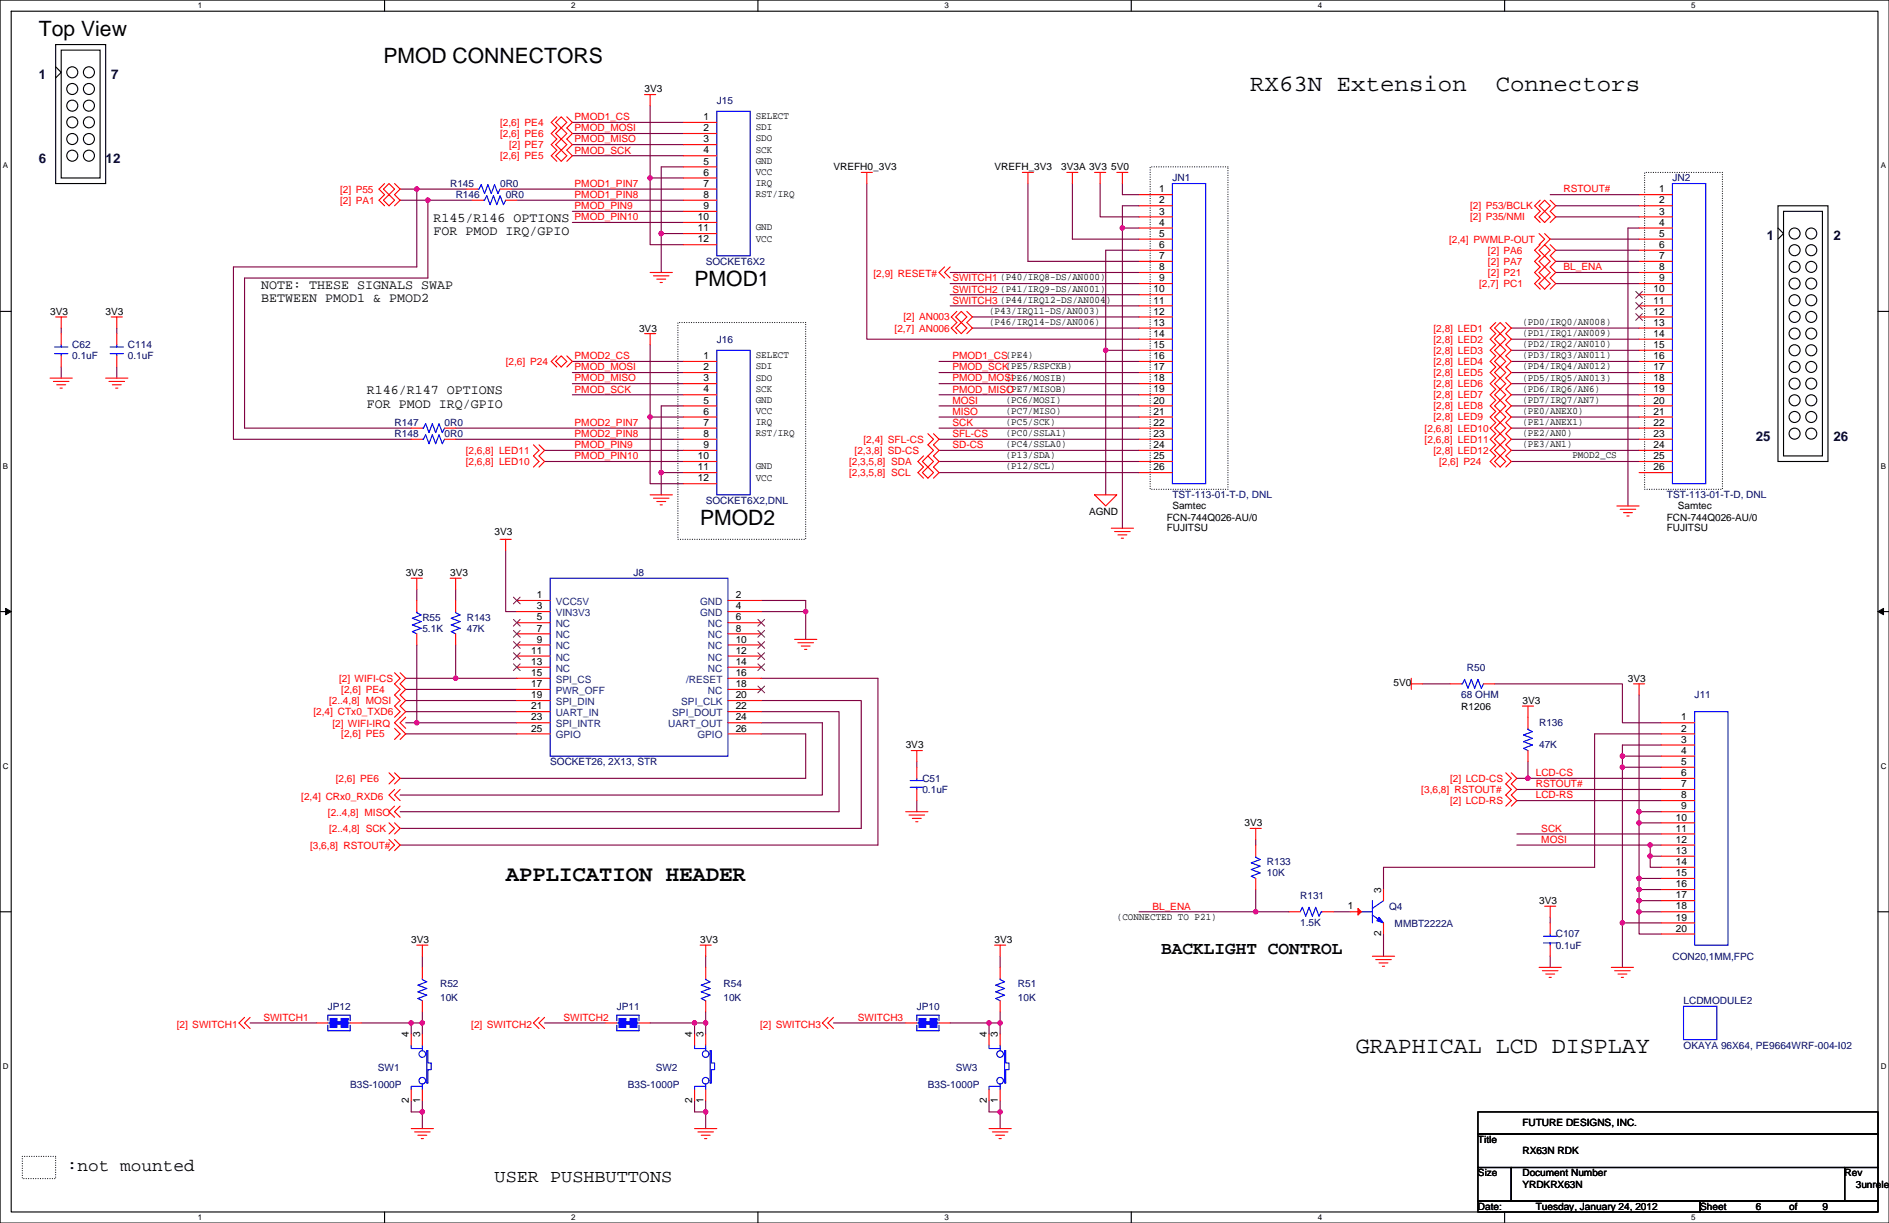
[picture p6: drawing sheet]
<svg xmlns="http://www.w3.org/2000/svg" width="432mm" height="279mm" viewBox="0 0 432 279" stroke-linecap="round" stroke-linejoin="round" font-family="sans-serif">
<path d="M0 0h431.8v279.4h-431.8zM2.6 2.6h426.7v274.3h-426.7z" fill="none" stroke="#000" stroke-width=".25"/>
<g fill="#fff">
<path d="M45.2 .3h1v2h-1z"/>
<path d="M45.2 277.1h1v2.1h-1z"/>
</g>
<path d="M87.9 0v2.6M87.9 276.9v2.5" fill="none" stroke="#000" stroke-width=".25"/>
<g fill="#fff">
<path d="M130.6 .3h1v2h-1z"/>
<path d="M130.6 277.1h1v2.1h-1z"/>
</g>
<path d="M173.2 0v2.6M173.2 276.9v2.5" fill="none" stroke="#000" stroke-width=".25"/>
<g fill="#fff">
<path d="M215.9 .3h1v2h-1z"/>
<path d="M215.9 277.1h1v2.1h-1z"/>
</g>
<path d="M258.6 0v2.6M258.6 276.9v2.5" fill="none" stroke="#000" stroke-width=".25"/>
<g fill="#fff">
<path d="M301.3 .3h1v2h-1z"/>
<path d="M301.3 277.1h1v2.1h-1z"/>
</g>
<path d="M343.9 0v2.6M343.9 276.9v2.5" fill="none" stroke="#000" stroke-width=".25"/>
<g fill="#fff">
<path d="M386.6 .3h1v2h-1z"/>
<path d="M386.6 277.1h1v2.1h-1z"/>
<path d="M.7 36.9h1.2v2h-1.2z"/>
<path d="M429.9 36.9h1.2v2h-1.2z"/>
<path d="M.7 105.4h1.2v2.1h-1.2z"/>
<path d="M429.9 105.4h1.2v2.1h-1.2z"/>
</g>
<path d="M0 71.1h2.6M429.3 71.1h2.5" fill="none" stroke="#000" stroke-width=".25"/>
<g fill="#fff">
<path d="M.7 174h1.2v2h-1.2z"/>
<path d="M429.9 174h1.3v2h-1.3z"/>
</g>
<path d="M0 139.7h2.6M429.3 139.7h2.5" fill="none" stroke="#000" stroke-width=".25"/>
<path d="M1.3 139l1.3 .7-1.3 .7zM429.3 139.7l1.3-.7v1.4z" fill="#000" stroke="#000" stroke-width=".23"/>
<g fill="#fff">
<path d="M.7 242.6h1.2v2h-1.2z"/>
<path d="M429.9 242.6h1.3v2h-1.3z"/>
</g>
<g fill="none" stroke="#000" stroke-width=".25">
<path d="M12.7 10.2h11.5v31.7h-11.5zM12.7 15.3l1.3 1.2-1.3 1.3M14 11.5h8.9v29.2h-8.9zM406.4 47h11.5v58.4h-11.5zM406.4 52.1l1.3 1.3-1.3 1.2M407.7 48.3h8.9v55.9h-8.9zM0 208.3h2.6M429.3 208.3h2.5M337.8 254h91.5v5.1h-91.5zM337.8 259.1h91.5v7.6h-91.5zM337.8 266.7h7.7v7.6h-7.7zM337.8 274.3h50.8v2.6h-50.8z"/>
<path d="M345.5 266.7h76.2v7.6h-76.2zM388.6 274.3h40.7v2.6h-40.7zM421.7 266.7h7.6v7.6h-7.6z"/>
<circle cx="16.5" cy="16.5" r="1.26"/>
<circle cx="20.3" cy="16.5" r="1.26"/>
<circle cx="16.5" cy="20.3" r="1.26"/>
<circle cx="16.5" cy="24.1" r="1.26"/>
<circle cx="16.5" cy="27.9" r="1.26"/>
<circle cx="16.5" cy="35.6" r="1.26"/>
<circle cx="16.5" cy="31.8" r="1.26"/>
<circle cx="20.3" cy="31.8" r="1.26"/>
<circle cx="20.3" cy="35.6" r="1.26"/>
<circle cx="20.3" cy="24.1" r="1.26"/>
<circle cx="20.3" cy="20.3" r="1.26"/>
<circle cx="20.3" cy="27.9" r="1.26"/>
<circle cx="410.2" cy="57.2" r="1.26"/>
<circle cx="410.2" cy="53.3" r="1.26"/>
<circle cx="414" cy="53.3" r="1.26"/>
<circle cx="414" cy="57.2" r="1.26"/>
<circle cx="410.2" cy="64.8" r="1.26"/>
<circle cx="410.2" cy="68.6" r="1.26"/>
<circle cx="410.2" cy="61" r="1.26"/>
<circle cx="410.2" cy="72.4" r="1.26"/>
<circle cx="410.2" cy="76.2" r="1.26"/>
<circle cx="414" cy="76.2" r="1.26"/>
<circle cx="414" cy="68.6" r="1.26"/>
<circle cx="414" cy="61" r="1.26"/>
<circle cx="414" cy="64.8" r="1.26"/>
<circle cx="414" cy="72.4" r="1.26"/>
<circle cx="410.2" cy="87.6" r="1.26"/>
<circle cx="410.2" cy="99.1" r="1.26"/>
<circle cx="410.2" cy="80" r="1.26"/>
<circle cx="410.2" cy="91.4" r="1.26"/>
<circle cx="410.2" cy="95.3" r="1.26"/>
<circle cx="410.2" cy="83.8" r="1.26"/>
<circle cx="414" cy="91.4" r="1.26"/>
<circle cx="414" cy="99.1" r="1.26"/>
<circle cx="414" cy="80" r="1.26"/>
<circle cx="414" cy="87.6" r="1.26"/>
<circle cx="414" cy="83.8" r="1.26"/>
<circle cx="414" cy="95.3" r="1.26"/>
</g>
<path d="M262.9 38.1h17.8v73.7h-17.8zM375.9 39.4h17.8v72.4h-17.8zM155 73.7h29.2v49.5h-29.2zM5.1 264.2h7.6v5.1h-7.6z" fill="none" stroke="#000" stroke-width=".25" stroke-dasharray="0 .5"/>
<g fill="none" stroke="#800040" stroke-width=".25">
<path d="M130.8 28h25.4M130.8 30.5h25.4M130.8 33h25.4M130.8 35.6h25.4M148.6 24.2v16.5h7.6M156.2 38.1h-5v15.3M91.5 43.2h3.8M91.5 45.7h6.3M95.3 43.2h11.4M95.3 43.2v17.8h-41.9v39.4h40.6M97.8 45.7h10.2M97.8 45.7v17.8h-41.9v34.3h38.1"/>
<path d="M116.9 43.2h39.3M118.1 45.7h38.1M130.8 48.3h25.4M130.8 50.8h25.4M148.6 40.7v15.2h7.6M151.2 53.4h5M151.2 53.4v8.9M198.1 41.9v35.6h62.3M235 41.9v17.8h25.4M245.1 41.9v12.7h15.3M251.5 41.9v7.7h8.9M256.6 52.1h3.8"/>
<path d="M256.6 41.9v2.6h3.8M256.6 52.1v68.6M260.4 57.2h-7.6v22.8h7.6M260.4 47h-3.8v5.1M354.4 44.5h20.3M354.4 54.6h20.3M355.6 49.6h19.1M355.6 47h19.1M355.6 57.2h19.1M355.6 59.7h19.1M374.7 52.1h-2.6v63.5M14 75v1.2"/>
<path d="M26.7 75v1.2M148.6 78.8v16.5h7.6M217.2 69.9h43.2M217.2 64.8h43.2M217.2 67.3h43.2M217.2 62.3h43.2M222.3 72.4h38.1M222.3 75h38.1M345.5 75h29.2M345.5 77.5h29.2M355.6 62.3h19.1M355.6 64.8h19.1"/>
<path d="M14 83.8v2.6M26.7 83.8v2.6M104.2 97.8h52M130.8 82.6h25.4M130.8 85.1h25.4M130.8 87.7h25.4M130.8 90.2h25.4M148.6 95.3v15.2h7.6M156.2 92.7h-5v15.3M214.7 82.6h45.7M214.7 85.1h45.7M214.7 87.7h45.7"/>
<path d="M214.7 90.2h45.7M214.7 92.7h45.7M214.7 95.3h45.7M214.7 97.8h45.7M252.8 80v33.1M345.5 80h29.2M345.5 82.6h29.2M345.5 85.1h29.2M345.5 87.7h29.2M345.5 90.2h29.2M345.5 92.7h29.2M345.5 95.3h29.2"/>
<path d="M345.5 97.8h29.2M104.2 100.4h52M124.5 105.4h31.7M124.5 102.9h31.7M151.2 108h5M151.2 108v5.1M214.7 105.4h45.7M214.7 108h45.7M214.7 100.4h45.7M214.7 102.9h45.7M345.5 105.4h29.2M345.5 100.4h29.2"/>
<path d="M345.5 102.9h29.2M95.3 134.6v2.6M104.2 134.6v2.6M115.6 125.8v13.9h2.5M174 139.7h10.2M174 137.2h10.2v2.5M184.2 139.7v6.4M92.7 155h11.5M92.7 157.5h25.4M95.3 147.3v17.8M104.2 147.3v7.7M104.2 155h13.9"/>
<path d="M174 155h26.7v38.1h-109.2M325.1 156.2h6.4M341.7 156.2h29.2v8.9h8.9M374.7 158.8v26.6h5.1M92.7 165.1h2.6M92.7 160h25.4M92.7 162.6h25.4M92.7 167.7h25.4M95.3 165.1h22.8M174 160h22.9v29.3h-105.4M174 167.7h10.2v10.1h-92.7M174 162.6h17.8v22.8h-100.3"/>
<path d="M174 165.1h14v16.5h-96.5M209.6 174v1.3M346.7 177.8h2.6M349.3 174v3.8M349.3 177.8h30.5M370.9 175.3v35.5h8.9M370.9 175.3h8.9M370.9 172.7h8.9M370.9 172.7v2.6M379.8 170.2h-8.9v2.5M379.8 167.7h-15.3v30.4h-48.2v5.1M209.6 182.9v2.5"/>
<path d="M287 191.8v1.3M346.7 180.4h33.1M346.7 182.9h33.1M346.7 190.5h33.1M346.7 193.1h30.5v2.5M374.7 185.4v2.6h5.1M374.7 188v12.7h5.1M377.2 193.1h2.6M377.2 195.6h2.6M377.2 195.6v2.5h2.6M96.5 218.5v2.5M161.3 218.5v2.5"/>
<path d="M228.6 218.5v2.5M260.4 208.3h26.6M287 208.3h7.7M287 203.2v5.1M304.8 208.3h3.8M316.3 213.4v5.1M354.4 209.6v1.2M354.4 218.5v2.5M370.9 210.8v10.2M374.7 208.3v5.1h5.1M374.7 200.7v2.5h5.1M374.7 203.2v2.6h5.1"/>
<path d="M374.7 205.8v2.5h5.1M57.2 233.7h15.2M82.6 233.7h11.4M94 233.7v2.5M94 233.7h2.5M96.5 233.7v2.5M96.5 231.2v2.5M124.5 233.7h14M148.6 233.7h10.2M158.8 233.7v2.5M158.8 233.7h2.5M161.3 231.2v2.5"/>
<path d="M161.3 233.7v2.5M190.5 233.7h16.5M217.2 233.7h8.9M226.1 233.7v2.5M226.1 233.7h2.5M228.6 233.7v2.5M228.6 231.2v2.5M94 251.5v2.5h2.5v3.8M96.5 251.5v2.5M158.8 251.5v2.5h2.5v3.8M161.3 251.5v2.5M226.1 251.5v2.5h2.5v3.8"/>
<path d="M228.6 251.5v2.5"/>
</g>
<g fill="#f0f" stroke="#f0f" stroke-width=".25">
<circle cx="252.7" cy="80" r=".5"/>
<circle cx="256.5" cy="52.1" r=".5"/>
<circle cx="161.3" cy="254" r=".5"/>
<circle cx="161.3" cy="233.7" r=".5"/>
<circle cx="158.8" cy="233.7" r=".5"/>
<circle cx="228.6" cy="233.7" r=".5"/>
<circle cx="226.1" cy="233.7" r=".5"/>
<circle cx="228.6" cy="254" r=".5"/>
<circle cx="96.5" cy="233.7" r=".5"/>
<circle cx="94" cy="233.7" r=".5"/>
<circle cx="96.5" cy="254" r=".5"/>
<circle cx="370.8" cy="210.8" r=".5"/>
<circle cx="370.8" cy="175.3" r=".5"/>
<circle cx="374.7" cy="208.3" r=".5"/>
<circle cx="377.2" cy="193" r=".5"/>
<circle cx="377.2" cy="195.6" r=".5"/>
<circle cx="370.8" cy="172.7" r=".5"/>
<circle cx="374.7" cy="185.4" r=".5"/>
<circle cx="374.7" cy="188" r=".5"/>
<circle cx="374.7" cy="200.7" r=".5"/>
<circle cx="374.7" cy="203.2" r=".5"/>
<circle cx="374.7" cy="205.7" r=".5"/>
<circle cx="287" cy="208.3" r=".5"/>
<circle cx="349.3" cy="177.8" r=".5"/>
<circle cx="151.1" cy="53.3" r=".5"/>
<circle cx="151.1" cy="108" r=".5"/>
<circle cx="148.6" cy="95.3" r=".5"/>
<circle cx="148.6" cy="40.6" r=".5"/>
<circle cx="95.3" cy="43.2" r=".5"/>
<circle cx="97.8" cy="45.7" r=".5"/>
<circle cx="104.1" cy="154.9" r=".5"/>
<circle cx="95.3" cy="165.1" r=".5"/>
<circle cx="184.2" cy="139.7" r=".5"/>
</g>
<g fill="none" stroke="#f00" stroke-width=".25">
<path d="M127 28l1.3-1.3 1.3 1.3-1.3 1.2zM127 35.6l1.3-1.3 1.3 1.3-1.3 1.3zM127 30.5l1.3-1.3 1.3 1.3-1.3 1.3zM127 33l1.3-1.2 1.3 1.2-1.3 1.3zM127.3 26.7l-1.3 1.3 1.3 1.2-1.3 1.3 1.3 1.3-1.3 1.2 1.3 1.3-1.3 1.3 1.3 1.3M129.6 26.7l1.2 1.3-1.2 1.2 1.2 1.3-1.2 1.3 1.2 1.2-1.2 1.3 1.2 1.3-1.2 1.3M147.3 21.6h2.6M148.6 21.6v2.6M156.2 28h7.7M156.2 30.5h7.7M156.2 33h7.7M156.2 35.6h7.7"/>
<path d="M156.2 38.1h7.7M196.9 39.4h2.5M198.1 39.4v2.5M233.7 39.4h2.5M235 39.4v2.5M243.9 39.4h2.5M245.1 39.4v2.5M250.2 39.4h2.6M251.5 39.4v2.5M255.3 39.4h2.5M256.6 39.4v2.5M87.9 41.9l-1.3 1.3 1.3 1.3-1.3 1.2 1.3 1.3"/>
<path d="M88.9 41.9l1.3 1.3-1.3 1.3-1.2-1.3zM88.9 44.5l1.3 1.2-1.3 1.3-1.2-1.3zM90.2 41.9l1.3 1.3-1.3 1.3 1.3 1.2-1.3 1.3M106.7 43.2h2.5M108 45.7h2.5M114.3 43.2h2.6M115.6 45.7h2.5M156.2 40.7h7.7M156.2 43.2h7.7M156.2 45.7h7.7M156.2 48.3h7.7M156.2 50.8h7.7"/>
<path d="M156.2 53.4h7.7M156.2 55.9h7.7M260.4 44.5h7.6M260.4 47h7.6M260.4 49.6h7.6M260.4 52.1h7.6M260.4 54.6h7.6M260.4 57.2h7.6M260.4 59.7h7.6M351.8 53.4l1.3 1.2-1.3 1.3M352.1 45.7l-1.3 1.3 1.3 1.3-1.3 1.3 1.3 1.2M352.1 55.9l-1.3 1.3 1.3 1.2-1.3 1.3 1.3 1.3-1.3 1.3 1.3 1.2-1.3 1.3 1.3 1.3"/>
<path d="M353.1 48.3l1.3 1.3-1.3 1.2-1.3-1.2zM353.1 45.7l1.3 1.3-1.3 1.3-1.3-1.3zM353.1 53.4l1.3 1.2-1.3 1.3M353.1 58.4l1.3 1.3-1.3 1.3-1.3-1.3zM353.1 55.9l1.3 1.3-1.3 1.2-1.3-1.2zM354.4 45.7l1.2 1.3-1.2 1.3 1.2 1.3-1.2 1.2M354.4 55.9l1.2 1.3-1.2 1.2 1.2 1.3-1.2 1.3 1.2 1.3-1.2 1.2 1.2 1.3-1.2 1.3M374.7 44.5h7.6M374.7 47h7.6M374.7 49.6h7.6M374.7 52.1h7.6M374.7 54.6h7.6"/>
<path d="M374.7 57.2h7.6M374.7 59.7h7.6M12.7 72.4h2.6M14 72.4v2.6M14 76.2v2.6M25.4 72.4h2.6M26.7 72.4v2.6M26.7 76.2v2.6M147.3 76.2h2.6M148.6 62.3h5.1M148.6 76.2v2.6M149.4 63h3.5"/>
<path d="M150.1 63.8h2.1M150.9 64.5h.5M215.9 61l-1.2 1.3 1.2 1.2M217.2 61l-1.3 1.3 1.3 1.2M218.7 71.1l-1.3 1.3 1.3 1.3-1.3 1.3 1.3 1.2M219.7 71.1l1.3 1.3-1.3 1.3-1.2-1.3zM219.7 73.7l1.3 1.3-1.3 1.2-1.2-1.2zM221 71.1l1.3 1.3-1.3 1.3 1.3 1.3-1.3 1.2M260.4 62.3h7.6M260.4 64.8h7.6M260.4 67.3h7.6M260.4 69.9h7.6"/>
<path d="M260.4 72.4h7.6M260.4 75h7.6M260.4 77.5h7.6M341.9 73.7l-1.3 1.3 1.3 1.2-1.3 1.3 1.3 1.3-1.3 1.2 1.3 1.3-1.3 1.3 1.3 1.2-1.3 1.3 1.3 1.3-1.3 1.3 1.3 1.2-1.3 1.3 1.3 1.3-1.3 1.2 1.3 1.3-1.3 1.3 1.3 1.2-1.3 1.3 1.3 1.3-1.3 1.3 1.3 1.2-1.3 1.3 1.3 1.3-1.3 1.2 1.3 1.3M342.9 73.7l1.3 1.3-1.3 1.2-1.2-1.2zM342.9 76.2l1.3 1.3-1.3 1.3-1.2-1.3zM342.9 78.8l1.3 1.2-1.3 1.3-1.2-1.3zM344.2 73.7l1.3 1.3-1.3 1.2 1.3 1.3-1.3 1.3 1.3 1.2-1.3 1.3 1.3 1.3-1.3 1.2 1.3 1.3-1.3 1.3 1.3 1.3-1.3 1.2 1.3 1.3-1.3 1.3 1.3 1.2-1.3 1.3 1.3 1.3-1.3 1.2 1.3 1.3-1.3 1.3 1.3 1.3-1.3 1.2 1.3 1.3-1.3 1.3 1.3 1.2-1.3 1.3M353.1 61l1.3 1.3-1.3 1.2-1.3-1.2zM353.1 63.5l1.3 1.3-1.3 1.3-1.3-1.3zM374.7 62.3h7.6M374.7 64.8h7.6"/>
<path d="M374.7 67.3h7.6M374.7 69.9h7.6M374.7 72.4h7.6M374.7 75h7.6M374.7 77.5h7.6M11.5 86.4h5M12.2 87.1h3.6M13 87.9h2M13.7 88.7h.5M14 81.3v2.5M24.2 86.4h5M24.9 87.1h3.6"/>
<path d="M25.7 87.9h2M26.4 88.7h.5M26.7 81.3v2.5M94 97.8h2.5M101.6 97.8h2.6M127 82.6l1.3-1.3 1.3 1.3-1.3 1.2zM127.3 81.3l-1.3 1.3 1.3 1.2M129.6 81.3l1.2 1.3-1.2 1.2M156.2 82.6h7.7M156.2 85.1h7.7M156.2 87.7h7.7M156.2 90.2h7.7"/>
<path d="M156.2 92.7h7.7M156.2 95.3h7.7M156.2 97.8h7.7M212.1 99.1l1.3 1.3-1.3 1.2 1.3 1.3-1.3 1.3M213.4 99.1l1.3 1.3-1.3 1.2 1.3 1.3-1.3 1.3 1.3 1.2-1.3 1.3 1.3 1.3-1.3 1.2M260.4 80h7.6M260.4 82.6h7.6M260.4 85.1h7.6M260.4 87.7h7.6M260.4 90.2h7.6M260.4 92.7h7.6M260.4 95.3h7.6"/>
<path d="M260.4 97.8h7.6M342.9 81.3l1.3 1.3-1.3 1.2-1.2-1.2zM342.9 83.8l1.3 1.3-1.3 1.3-1.2-1.3zM342.9 86.4l1.3 1.3-1.3 1.2-1.2-1.2zM342.9 88.9l1.3 1.3-1.3 1.3-1.2-1.3zM342.9 91.5l1.3 1.2-1.3 1.3-1.2-1.3zM342.9 94l1.3 1.3-1.3 1.2-1.2-1.2zM342.9 96.5l1.3 1.3-1.3 1.3-1.2-1.3zM342.9 99.1l1.3 1.3-1.3 1.2-1.2-1.2zM374.7 80h7.6M374.7 82.6h7.6M374.7 85.1h7.6"/>
<path d="M374.7 87.7h7.6M374.7 90.2h7.6M374.7 92.7h7.6M374.7 95.3h7.6M374.7 97.8h7.6M94 100.4h2.5M101.6 100.4h2.6M121.9 101.6l1.3 1.3-1.3 1.3 1.3 1.2-1.3 1.3M123.2 101.6l1.3 1.3-1.3 1.3 1.3 1.2-1.3 1.3M148.6 113.1h5.1M149.4 113.8h3.5M150.1 114.6h2.1"/>
<path d="M150.9 115.3h.5M156.2 100.4h7.7M156.2 102.9h7.7M156.2 105.4h7.7M156.2 108h7.7M156.2 110.5h7.7M211.1 104.2l-1.3 1.2 1.3 1.3-1.3 1.3 1.3 1.2M212.1 104.2l1.3 1.2-1.3 1.3-1.3-1.3zM212.1 106.7l1.3 1.3-1.3 1.2-1.3-1.2zM250.2 113.1h5.1l-2.5 2.5zM260.4 100.4h7.6M260.4 102.9h7.6"/>
<path d="M260.4 105.4h7.6M260.4 108h7.6M342.9 101.6l1.3 1.3-1.3 1.3-1.2-1.3zM342.9 104.2l1.3 1.2-1.3 1.3-1.2-1.3zM369.6 115.6h5.1M370.4 116.4h3.5M371.1 117.1h2M371.9 117.9h.5M374.7 100.4h7.6M374.7 102.9h7.6M374.7 105.4h7.6M374.7 108h7.6"/>
<path d="M94 132.1h2.5M95.3 132.1v2.5M95.3 137.2v2.5M102.9 132.1h2.5M104.2 132.1v2.5M104.2 137.2v2.5M114.3 123.2h2.6M115.6 123.2v2.6M118.1 137.2h7.7M118.1 139.7h7.7M166.4 137.2h7.6M166.4 139.7h7.6"/>
<path d="M254 120.7h5.1M254.8 121.4h3.5M255.5 122.2h2.1M256.3 123h.5M90.2 153.7l1.3 1.3-1.3 1.2 1.3 1.3-1.3 1.3 1.3 1.2-1.3 1.3 1.3 1.3-1.3 1.3M91.5 153.7l1.2 1.3-1.2 1.2 1.2 1.3-1.2 1.3 1.2 1.2-1.2 1.3 1.2 1.3-2.5 2.5 2.5 2.6-1.2 1.2M95.3 144.8v2.5M104.2 144.8v2.5M118.1 142.3h7.7M118.1 144.8h7.7M118.1 147.3h7.7M118.1 149.9h7.7"/>
<path d="M118.1 152.4h7.7M118.1 155h7.7M118.1 157.5h7.7M166.4 142.3h7.6M166.4 144.8h7.6M166.4 147.3h7.6M166.4 149.9h7.6M166.4 152.4h7.6M166.4 155h7.6M166.4 157.5h7.6M181.6 146.1h5.1M182.4 146.8h3.5"/>
<path d="M183.2 147.6h2M183.9 148.4h.5M322.6 156.2h2.5M322.6 155v2.5M331.5 156.2h2.5M339.1 156.2h2.6M373.4 156.2h2.5M374.7 156.2v2.6M88.9 176.6l1.3 1.2-1.3 1.3M90.2 166.4l1.3 1.3-1.3 1.2M90.2 176.6l1.3 1.2-1.3 1.3M92.7 163.9l-1.2 1.2 1.2 1.3"/>
<path d="M118.1 160h7.7M118.1 162.6h7.7M118.1 165.1h7.7M118.1 167.7h7.7M166.4 160h7.6M166.4 162.6h7.6M166.4 165.1h7.6M166.4 167.7h7.6M208.3 171.5h2.5M209.6 171.5v2.5M209.6 175.3v2.5M344.2 176.6l1.3 1.2-1.3 1.3 1.3 1.3-1.3 1.2 1.3 1.3-1.3 1.3"/>
<path d="M345.5 176.6l1.2 1.2-1.2 1.3 1.2 1.3-1.2 1.2 1.2 1.3-1.2 1.3M348 161.3h2.5M349.3 161.3v5.1M349.3 171.5v2.5M379.8 165.1h7.6M379.8 167.7h7.6M379.8 170.2h7.6M379.8 172.7h7.6M379.8 175.3h7.6M379.8 177.8h7.6M88.9 188l1.3 1.3-1.3 1.2M88.9 191.8l1.3 1.3-1.3 1.2"/>
<path d="M90.2 184.2l-1.3 1.2 1.3 1.3M90.2 180.4l-1.3 1.2 1.3 1.3M90.2 188l1.3 1.3-1.3 1.2M90.2 191.8l1.3 1.3-1.3 1.2M91.5 184.2l-1.3 1.2 1.3 1.3M91.5 180.4l-1.3 1.2 1.3 1.3M207 185.4h5.1M207.8 186.2h3.5M208.6 187h2M209.3 187.7h.5M209.6 180.4v2.5M285.8 189.3h2.5"/>
<path d="M287 193.1v2.5M287 189.3v2.5M379.8 180.4h7.6M379.8 182.9h7.6M379.8 185.4h7.6M379.8 188h7.6M379.8 190.5h7.6M379.8 193.1h7.6M379.8 195.6h7.6M379.8 198.1h7.6M95.3 215.9h2.5M96.5 215.9v2.6"/>
<path d="M160 215.9h2.6M161.3 215.9v2.6M227.4 215.9h2.5M228.6 215.9v2.6M287 200.7v2.5M294.7 208.3h2.5M302.3 208.3h2.5M308.6 208.3h2.6M313.7 218.5h5.1M314.5 219.2h3.5M315.2 220h2.1M316.3 210.8v2.6"/>
<path d="M316.3 203.2v2.6M353.1 207h2.5M354.4 215.9v2.6M354.4 210.8v2.6M354.4 207v2.6M379.8 200.7h7.6M379.8 203.2h7.6M379.8 205.8h7.6M379.8 208.3h7.6M379.8 210.8h7.6M379.8 213.4h7.6M55.9 232.4l-1.3 1.3 1.3 1.3"/>
<path d="M57.2 232.4l-1.3 1.3 1.3 1.3M72.4 233.7h2.6M80 233.7h2.6M94 236.2v2.6M96.5 221v2.5M96.5 228.6v2.6M96.5 236.2v2.6M123.2 232.4l-1.3 1.3 1.3 1.3M124.5 232.4l-1.3 1.3 1.3 1.3M138.5 233.7h2.5M146.1 233.7h2.5M158.8 236.2v2.6"/>
<path d="M161.3 236.2v2.6M161.3 221v2.5M161.3 228.6v2.6M189.3 232.4l-1.3 1.3 1.3 1.3M190.5 232.4l-1.2 1.3 1.2 1.3M207 233.7h2.6M214.7 233.7h2.5M226.1 236.2v2.6M228.6 221v2.5M228.6 228.6v2.6M228.6 236.2v2.6M316 220.7h.5"/>
<path d="M351.8 221h5.1M352.6 221.8h3.5M353.3 222.5h2.1M354.1 223.3h.5M368.3 221h5.1M369.1 221.8h3.5M369.8 222.5h2.1M370.6 223.3h.5M94 257.8h5.1M94 248.9v2.6M94.8 258.6h3.5M95.5 259.4h2.1"/>
<path d="M96.5 248.9v2.6M158.8 257.8h5.1M158.8 248.9v2.6M159.5 258.6h3.6M160.3 259.4h2M161.3 248.9v2.6M226.1 257.8h5.1M226.1 248.9v2.6M226.8 258.6h3.6M227.6 259.4h2M228.6 248.9v2.6M96.3 260.1h.5"/>
<path d="M161.1 260.1h.5M228.4 260.1h.5"/>
</g>
<g fill="none" stroke="#00f" stroke-width=".25">
<path d="M163.9 25.4h7.6v33h-7.6zM110.5 45.7h.3l.5-1 .7 2.1 .8-2.1 .8 2.1 .7-2.1 .8 2.1 .5-1.1M114.3 43.2l-.5 1-.7-2-.8 2-.8-2-.7 2-.8-2-.5 1h-.3M268 41.9h7.6v68.6h-7.6zM382.3 41.9h7.6v68.6h-7.6zM12.5 79.3h3M14 78.8v.5M25.2 79.3h3M26.7 78.8v.5M12.5 80.8h3M14 80.8v.5M25.2 80.8h3"/>
<path d="M26.7 80.8v.5M96.5 97.8h.3l.5-1 .8 2 .7-2 .8 2 .8-2 .7 2 .5-1M163.9 80h7.6v33.1h-7.6zM96.5 100.4h.3l.5-1.1 .8 2.1 .7-2.1 .8 2.1 .8-2.1 .7 2.1 .5-1M95.3 139.7v.3l1 .5-2 .7 2 .8-2 .8 2 .7-2 .8 1 .5M104.2 139.7v.3l1 .5-2.1 .7 2.1 .8-2.1 .8 2.1 .7-2.1 .8 1.1 .5M125.8 132.1h40.6v40.6h-40.6zM334 156.2h.3l.5-1 .8 2 .7-2 .8 2 .7-2 .8 2 .5-1M208 178.3h3.1M208 179.9h3.1M209.6 179.9v.5M209.6 177.8v.5"/>
<path d="M349.3 166.4v.2l1 .6-2 .7 2 .8-2 .7 2 .8-2 .8 1 .5M387.4 162.6h7.6v53.3h-7.6zM287 195.6v.3l1.1 .5-2.1 .7 2.1 .8-2.1 .7 2.1 .8-2.1 .8 1 .5M297.2 208.3l.5-1 .8 2 .7-2 .8 2 .8-2 .7 2 .5-1h.3M311.2 208.3h2.5M313.7 209.1l2.6 1.7M313.7 205.8v5M316.3 205.8l-2.6 1.7M352.8 213.9h3.1M352.8 215.4h3.1M354.4 215.4v.5M354.4 213.4v.5"/>
<path d="M75 233.2v-1.3h5v1.3M75 234.2v1.3h5v-1.3M75 233.7h.5M79.5 233.7h.5M94 238.8v.7h2.5M96.5 223.5v.3l1.1 .5-2.1 .8 2.1 .7-2.1 .8 2.1 .8-2.1 .7 1 .5M96.5 238.8v1.3M141 233.2v-1.3h5.1v1.3M141 234.2v1.3h5.1v-1.3M141 233.7h.5M145.6 233.7h.5M158.8 238.8v.7h2.5"/>
<path d="M161.3 238.8v1.3M161.3 223.5v.3l1 .5-2 .8 2 .7-2 .8 2 .8-2 .7 1 .5M209.6 233.2v-1.3h5.1v1.3M209.6 234.2v1.3h5.1v-1.3M209.6 233.7h.5M214.1 233.7h.6M226.1 238.8v.7h2.5M228.6 223.5v.3l1 .5-2 .8 2 .7-2 .8 2 .8-2 .7 1 .5M228.6 238.8v1.3M384.8 229.9h7.7v7.6h-7.7zM96.5 248.2h-2.5v.7M96.5 247.7v1.2"/>
<path d="M97.6 240.1h.2v2.7h.8v1.6h-.8v3h-.2zM161.3 248.2h-2.5v.7M161.3 247.7v1.2M162.3 240.1h.3v2.7h.7v1.6h-.7v3h-.3zM228.6 248.2h-2.5v.7M228.6 247.7v1.2M229.6 240.1h.3v2.7h.8v1.6h-.8v3h-.3z"/>
<circle cx="96.5" cy="240.8" r=".76"/>
<circle cx="96.5" cy="246.9" r=".76"/>
<circle cx="161.3" cy="246.9" r=".76"/>
<circle cx="161.3" cy="240.8" r=".76"/>
<circle cx="228.6" cy="246.9" r=".76"/>
<circle cx="228.6" cy="240.8" r=".76"/>
</g>
<g fill="#00f" stroke="#00f" stroke-width=".25">
<path d="M315.2 209.6l1.1 1.2-1.6-.5z" fill-rule="evenodd"/>
<path d="M75.5 232.7v2h1.5v-2z" fill-rule="evenodd"/>
<path d="M78 232.7v2h1.5v-2z" fill-rule="evenodd"/>
<path d="M77 233.4v.6h1v-.6z" fill-rule="evenodd"/>
<path d="M141.5 232.7v2h1.5v-2z" fill-rule="evenodd"/>
<path d="M144 232.7v2h1.6v-2z" fill-rule="evenodd"/>
<path d="M143 233.4v.6h1v-.6z" fill-rule="evenodd"/>
<path d="M210.1 232.7v2h1.5v-2z" fill-rule="evenodd"/>
<path d="M212.6 232.7v2h1.5v-2z" fill-rule="evenodd"/>
<path d="M211.6 233.4v.6h1v-.6z" fill-rule="evenodd"/>
</g>
<path d="M310.4 207.5l.8 .8-.8 .8z" fill="#f00" stroke="#f00" stroke-width=".25"/>
<g fill="none" stroke="#804000" stroke-width=".23">
<path d="M373.9 66.6l1.6 1.5M373.9 69.1l1.6 1.6M373.9 71.6l1.6 1.6M375.4 66.6l-1.5 1.5M375.4 69.1l-1.5 1.6M375.4 71.6l-1.5 1.6M117.4 136.4l1.5 1.6M118.9 136.4l-1.6 1.6M117.4 141.5l1.5 1.5M117.4 144l1.5 1.6M117.4 146.6l1.5 1.5M117.4 149.1l1.5 1.6"/>
<path d="M117.4 151.7l1.5 1.5M118.9 141.5l-1.6 1.5M118.9 144l-1.6 1.6M118.9 146.6l-1.6 1.5M118.9 149.1l-1.6 1.6M118.9 151.7l-1.6 1.5M173.2 141.5l1.6 1.5M173.2 144l1.6 1.6M173.2 146.6l1.6 1.5M173.2 149.1l1.6 1.6M173.2 151.7l1.6 1.5M173.2 156.7l1.6 1.6"/>
<path d="M174.8 141.5l-1.6 1.5M174.8 144l-1.6 1.6M174.8 146.6l-1.6 1.5M174.8 149.1l-1.6 1.6M174.8 151.7l-1.6 1.5M174.8 156.7l-1.6 1.6"/>
</g>
<g font-size="5.3">
<text x="285.8" y="20.8">RX63N Extension</text>
<text x="341.9" y="20.8">Connectors</text>
<text x="309.9" y="240.5">GRAPHICAL LCD DISPLAY</text>
</g>
<text font-size="5.1" x="115.6" y="201.2">APPLICATION HEADER</text>
<g font-size="4.8">
<text x="8.9" y="8.1">Top View</text>
<text x="87.7" y="14.5">PMOD CONNECTORS</text>
<text x="158.8" y="65.3">PMOD1</text>
<text x="160" y="119.9">PMOD2</text>
</g>
<g font-size="4.1">
<text x="265.5" y="218.1">BACKLIGHT CONTROL</text>
<text x="15.3" y="267.4">:not mounted</text>
<text x="113.1" y="270">USER PUSHBUTTONS</text>
</g>
<g font-size="3" fill="#000040">
<text x="8.9" y="18.1">1</text>
<text x="25.4" y="18.1">7</text>
<text x="8.9" y="37.1">6</text>
<text x="24.2" y="37.1">12</text>
<text x="403.9" y="54.9">1</text>
<text x="419.1" y="54.9">2</text>
<text x="401.3" y="100.6">25</text>
<text x="419.1" y="100.6">26</text>
</g>
<g font-size="3">
<text x="99.1" y="50.7">R145/R146 OPTIONS</text>
<text x="99.1" y="53.8">FOR PMOD IRQ/GPIO</text>
<text x="59.7" y="66">NOTE: THESE SIGNALS SWAP</text>
<text x="59.7" y="69">BETWEEN PMOD1 &amp; PMOD2</text>
<text x="83.8" y="90.1">R146/R147 OPTIONS</text>
<text x="83.8" y="93.1">FOR PMOD IRQ/GPIO</text>
</g>
<g font-size="2.3">
<text x="147.3" y="21.1">3V3</text>
<text x="160.8" y="27.4">1</text>
<text x="160.8" y="30">2</text>
<text x="172.7" y="27.2">SELECT</text>
<text x="172.7" y="29.8">SDI</text>
<text x="160.8" y="32.5">3</text>
<text x="160.8" y="35.1">4</text>
<text x="172.7" y="32.3">SDO</text>
<text x="172.7" y="34.9">SCK</text>
<text x="160.8" y="37.6">5</text>
<text x="160.8" y="40.1">6</text>
<text x="172.7" y="37.4">GND</text>
<text x="172.7" y="39.9">VCC</text>
<text x="190.5" y="38.9">VREFH0_3V3</text>
<text x="227.4" y="38.9">VREFH_3V3</text>
<text x="242.6" y="38.9">3V3A 3V3</text>
<text x="254" y="38.9">5V0</text>
<text x="160.8" y="42.7">7</text>
<text x="160.8" y="45.2">8</text>
<text x="160.8" y="47.8">9</text>
<text x="172.7" y="42.5">IRQ</text>
<text x="172.7" y="45">RST/IRQ</text>
<text x="264.9" y="43.9">1</text>
<text x="264.9" y="46.5">2</text>
<text x="379.2" y="43.9">1</text>
<text x="379.2" y="46.5">2</text>
<text x="159.5" y="50.3">10</text>
<text x="159.5" y="52.8">11</text>
<text x="172.7" y="52.6">GND</text>
<text x="264.9" y="49">3</text>
<text x="264.9" y="51.6">4</text>
<text x="379.2" y="49">3</text>
<text x="379.2" y="51.6">4</text>
<text x="159.5" y="55.4">12</text>
<text x="172.7" y="55.2">VCC</text>
<text x="264.9" y="54.1">5</text>
<text x="264.9" y="56.6">6</text>
<text x="264.9" y="59.2">7</text>
<text x="379.2" y="54.1">5</text>
<text x="379.2" y="56.6">6</text>
<text x="379.2" y="59.2">7</text>
<text x="264.9" y="61.7">8</text>
<text x="264.9" y="64.3">9</text>
<text x="379.2" y="61.7">8</text>
<text x="379.2" y="64.3">9</text>
<text x="11.5" y="71.9">3V3</text>
<text x="24.2" y="71.9">3V3</text>
<text x="226.1" y="71.7">(P43/IRQ11-DS/AN003)</text>
<text x="263.7" y="66.8">10</text>
<text x="263.7" y="69.3">11</text>
<text x="263.7" y="71.9">12</text>
<text x="378" y="66.8">10</text>
<text x="378" y="69.3">11</text>
<text x="378" y="71.9">12</text>
<text x="146.1" y="75.7">3V3</text>
<text x="226.1" y="74.2">(P46/IRQ14-DS/AN006)</text>
<text x="263.7" y="74.4">13</text>
<text x="263.7" y="77">14</text>
<text x="348" y="74.2">(PD0/IRQ0/AN008)</text>
<text x="348" y="76.8">(PD1/IRQ1/AN009)</text>
<text x="378" y="74.4">13</text>
<text x="378" y="77">14</text>
<text x="160.8" y="82">1</text>
<text x="172.7" y="81.9">SELECT</text>
<text x="263.7" y="79.5">15</text>
<text x="263.7" y="82">16</text>
<text x="348" y="79.3">(PD2/IRQ2/AN010)</text>
<text x="348" y="81.9">(PD3/IRQ3/AN011)</text>
<text x="378" y="79.5">15</text>
<text x="378" y="82">16</text>
<text x="160.8" y="84.6">2</text>
<text x="160.8" y="87.1">3</text>
<text x="160.8" y="89.7">4</text>
<text x="172.7" y="84.4">SDI</text>
<text x="172.7" y="86.9">SDO</text>
<text x="172.7" y="89.5">SCK</text>
<text x="229.9" y="86.9">(PE6/MOSIB)</text>
<text x="229.9" y="89.5">(PE7/MISOB)</text>
<text x="263.7" y="84.6">17</text>
<text x="263.7" y="87.1">18</text>
<text x="263.7" y="89.7">19</text>
<text x="348" y="84.4">(PD4/IRQ4/AN012)</text>
<text x="348" y="86.9">(PD5/IRQ5/AN013)</text>
<text x="348" y="89.5">(PD6/IRQ6/AN6)</text>
<text x="378" y="84.6">17</text>
<text x="378" y="87.1">18</text>
<text x="378" y="89.7">19</text>
<text x="160.8" y="92.2">5</text>
<text x="160.8" y="94.7">6</text>
<text x="172.7" y="92">GND</text>
<text x="172.7" y="94.6">VCC</text>
<text x="229.9" y="92">(PC6/MOSI)</text>
<text x="229.9" y="94.6">(PC7/MISO)</text>
<text x="263.7" y="92.2">20</text>
<text x="263.7" y="94.7">21</text>
<text x="348" y="92">(PD7/IRQ7/AN7)</text>
<text x="348" y="94.6">(PE0/ANEX0)</text>
<text x="378" y="92.2">20</text>
<text x="378" y="94.7">21</text>
<text x="160.8" y="97.3">7</text>
<text x="160.8" y="99.8">8</text>
<text x="172.7" y="97.1">IRQ</text>
<text x="172.7" y="99.6">RST/IRQ</text>
<text x="229.9" y="97.1">(PC5/SCK)</text>
<text x="229.9" y="99.6">(PC0/SSLA1)</text>
<text x="263.7" y="97.3">22</text>
<text x="263.7" y="99.8">23</text>
<text x="348" y="97.1">(PE1/ANEX1)</text>
<text x="348" y="99.6">(PE2/AN0)</text>
<text x="378" y="97.3">22</text>
<text x="378" y="99.8">23</text>
<text x="159.5" y="104.9">10</text>
<text x="159.5" y="107.4">11</text>
<text x="160.8" y="102.4">9</text>
<text x="172.7" y="107.3">GND</text>
<text x="229.9" y="102.2">(PC4/SSLA0)</text>
<text x="229.9" y="104.7">(P13/SDA)</text>
<text x="229.9" y="107.3">(P12/SCL)</text>
<text x="263.7" y="102.4">24</text>
<text x="263.7" y="104.9">25</text>
<text x="263.7" y="107.4">26</text>
<text x="348" y="102.2">(PE3/AN1)</text>
<text x="359.4" y="104.7">PMOD2_CS</text>
<text x="378" y="102.4">24</text>
<text x="378" y="104.9">25</text>
<text x="378" y="107.4">26</text>
<text x="159.5" y="110">12</text>
<text x="172.7" y="109.8">VCC</text>
<text x="248.9" y="117.6">AGND</text>
<text x="266.7" y="118.9">FCN-744Q026-AU/0</text>
<text x="268" y="116.4">Samtec</text>
<text x="381" y="118.9">FCN-744Q026-AU/0</text>
<text x="383.6" y="116.4">Samtec</text>
<text x="113.1" y="122.2">3V3</text>
<text x="266.7" y="121.3">FUJITSU</text>
<text x="381" y="121.3">FUJITSU</text>
<text x="92.7" y="131.6">3V3</text>
<text x="102.9" y="131.6">3V3</text>
<text x="122.7" y="136.7">1</text>
<text x="168.2" y="136.7">2</text>
<text x="122.7" y="139.2">3</text>
<text x="122.7" y="141.7">5</text>
<text x="168.2" y="141.7">6</text>
<text x="168.2" y="139.2">4</text>
<text x="121.4" y="149.4">11</text>
<text x="122.7" y="144.3">7</text>
<text x="122.7" y="146.8">9</text>
<text x="168.2" y="144.3">8</text>
<text x="168.2" y="146.8">10</text>
<text x="168.2" y="149.4">12</text>
<text x="121.4" y="151.9">13</text>
<text x="121.4" y="154.4">15</text>
<text x="168.2" y="151.9">14</text>
<text x="168.2" y="154.4">16</text>
<text x="372.1" y="155.7">3V3</text>
<text x="121.4" y="157">17</text>
<text x="121.4" y="159.5">19</text>
<text x="168.2" y="157">18</text>
<text x="168.2" y="159.5">20</text>
<text x="318.5" y="156.8">5V0</text>
<text x="348" y="160.8">3V3</text>
<text x="121.4" y="162.1">21</text>
<text x="121.4" y="164.6">23</text>
<text x="121.4" y="167.1">25</text>
<text x="168.2" y="162.1">22</text>
<text x="168.2" y="167.1">26</text>
<text x="168.2" y="164.6">24</text>
<text x="334" y="162.1">R1206</text>
<text x="384.3" y="164.6">1</text>
<text x="384.3" y="167.1">2</text>
<text x="207" y="171">3V3</text>
<text x="384.3" y="169.7">3</text>
<text x="384.3" y="172.2">4</text>
<text x="384.3" y="174.8">5</text>
<text x="384.3" y="177.3">6</text>
<text x="384.3" y="179.8">7</text>
<text x="384.3" y="182.4">8</text>
<text x="384.3" y="184.9">9</text>
<text x="284.5" y="188.8">3V3</text>
<text x="383.1" y="187.5">10</text>
<text x="383.1" y="190">11</text>
<text x="383.1" y="192.5">12</text>
<text x="383.1" y="195.1">13</text>
<text x="383.1" y="197.6">14</text>
<text x="315.7" y="204" transform="rotate(-90 315.7 204)">3</text>
<text x="383.1" y="200.2">15</text>
<text x="383.1" y="202.7">16</text>
<text x="308.1" y="207.8">1</text>
<text x="351.8" y="206.5">3V3</text>
<text x="383.1" y="205.2">17</text>
<text x="383.1" y="207.8">18</text>
<text x="94" y="215.4">3V3</text>
<text x="160" y="215.4">3V3</text>
<text x="227.4" y="215.4">3V3</text>
<text x="255.3" y="210.1">(CONNECTED TO P21)</text>
<text x="315.7" y="213.9" transform="rotate(-90 315.7 213.9)">2</text>
<text x="383.1" y="210.3">19</text>
<text x="383.1" y="212.9">20</text>
<text x="93.5" y="237" transform="rotate(-90 93.5 237)">4</text>
<text x="96" y="237" transform="rotate(-90 96 237)">3</text>
<text x="158.2" y="237" transform="rotate(-90 158.2 237)">4</text>
<text x="160.8" y="237" transform="rotate(-90 160.8 237)">3</text>
<text x="225.6" y="237" transform="rotate(-90 225.6 237)">4</text>
<text x="228.1" y="237" transform="rotate(-90 228.1 237)">3</text>
<text x="93.5" y="252" transform="rotate(-90 93.5 252)">2</text>
<text x="96" y="252" transform="rotate(-90 96 252)">1</text>
<text x="158.2" y="252" transform="rotate(-90 158.2 252)">2</text>
<text x="160.8" y="252" transform="rotate(-90 160.8 252)">1</text>
<text x="225.6" y="252" transform="rotate(-90 225.6 252)">2</text>
<text x="228.1" y="252" transform="rotate(-90 228.1 252)">1</text>
<text x="348" y="257.3">FUTURE DESIGNS, INC.</text>
<text x="337.8" y="261.2">Title</text>
<text x="348" y="263.7">RX63N RDK</text>
<text x="337.8" y="268.8">Size</text>
<text x="348" y="268.8">Document Number</text>
<text x="421.7" y="268.8">Rev</text>
<text x="348" y="271.3">YRDKRX63N</text>
<text x="424.2" y="271.3">3unrele</text>
<text x="337.8" y="276.4">Date:</text>
<text x="351" y="276.4">Tuesday, January 24, 2012</text>
<text x="388.6" y="276.4">Sheet</text>
<text x="401.3" y="276.4">6</text>
<text x="409" y="276.4">of</text>
<text x="416.6" y="276.4">9</text>
</g>
<g font-size="2.3" fill="#000080">
<text x="163.9" y="23.7">J15</text>
<text x="268" y="41.4">JN1</text>
<text x="382.3" y="41.4">JN2</text>
<text x="102.9" y="42.7">R145</text>
<text x="104.2" y="45.3">R146</text>
<text x="114.3" y="42.7">0R0</text>
<text x="115.6" y="45.3">0R0</text>
<text x="161.3" y="60.5">SOCKET6X2</text>
<text x="16.5" y="79.5">C62</text>
<text x="16.5" y="82.1">0.1uF</text>
<text x="29.2" y="79.5">C114</text>
<text x="29.2" y="82.1">0.1uF</text>
<text x="163.9" y="78.3">J16</text>
<text x="90.2" y="97.3">R147</text>
<text x="90.2" y="99.9">R148</text>
<text x="101.6" y="97.3">0R0</text>
<text x="101.6" y="99.9">0R0</text>
<text x="268" y="113.8">TST-113-01-T-D, DNL</text>
<text x="381" y="113.8">TST-113-01-T-D, DNL</text>
<text x="161.3" y="115.1">SOCKET6X2,DNL</text>
<text x="144.8" y="131.6">J8</text>
<text x="96.5" y="141.8">R55</text>
<text x="106.7" y="141.8">R143</text>
<text x="96.5" y="144.3">5.1K</text>
<text x="106.7" y="144.3">47K</text>
<text x="335.3" y="153.2">R50</text>
<text x="334" y="159.6">68 OHM</text>
<text x="387.4" y="159.6">J11</text>
<text x="351.8" y="165.9">R136</text>
<text x="351.8" y="171">47K</text>
<text x="125.8" y="174.8">SOCKET26, 2X13, STR</text>
<text x="210.8" y="178.6">C51</text>
<text x="210.8" y="181.1">0.1uF</text>
<text x="289.6" y="197.7">R133</text>
<text x="289.6" y="200.2">10K</text>
<text x="297.2" y="205.3">R131</text>
<text x="317.5" y="207.8">Q4</text>
<text x="297.2" y="211.6">1.5K</text>
<text x="318.8" y="211.9">MMBT2222A</text>
<text x="355.6" y="214.2">C107</text>
<text x="355.6" y="216.7">0.1uF</text>
<text x="382.3" y="219.2">CON20,1MM,FPC</text>
<text x="100.6" y="225.6">R52</text>
<text x="165.4" y="225.6">R54</text>
<text x="232.7" y="225.6">R51</text>
<text x="75" y="230.7">JP12</text>
<text x="100.6" y="228.6">10K</text>
<text x="141" y="230.7">JP11</text>
<text x="165.4" y="228.6">10K</text>
<text x="209.6" y="230.7">JP10</text>
<text x="232.7" y="228.6">10K</text>
<text x="384.8" y="229.4">LCDMODULE2</text>
<text x="384.8" y="239.6">OKAYA 96X64, PE9664WRF-004-I02</text>
<text x="86.4" y="244.6">SW1</text>
<text x="149.9" y="244.6">SW2</text>
<text x="218.5" y="244.6">SW3</text>
<text x="80" y="248.5">B3S-1000P</text>
<text x="143.5" y="248.5">B3S-1000P</text>
<text x="212.1" y="248.5">B3S-1000P</text>
</g>
<g font-size="2.3" fill="#f00">
<text x="114.3" y="28.7">[2,6] PE4</text>
<text x="131.3" y="27.5">PMOD1_CS</text>
<text x="131.3" y="30">PMOD_MOSI</text>
<text x="114.3" y="31.3">[2,6] PE6</text>
<text x="116.4" y="33.8">[2] PE7</text>
<text x="131.3" y="32.5">PMOD_MISO</text>
<text x="131.3" y="35.1">PMOD_SCK</text>
<text x="114.3" y="36.4">[2,6] PE5</text>
<text x="77.7" y="44">[2] P55</text>
<text x="77.7" y="46.5">[2] PA1</text>
<text x="131.3" y="42.7">PMOD1_PIN7</text>
<text x="131.3" y="45.2">PMOD1_PIN8</text>
<text x="131.3" y="47.8">PMOD_PIN9</text>
<text x="336.1" y="47.8">[2] P53/BCLK</text>
<text x="357.4" y="44">RSTOUT#</text>
<text x="131.3" y="50.3">PMOD_PIN10</text>
<text x="336.1" y="50.3">[2] P35/NMI</text>
<text x="331.2" y="55.4">[2,4] PWMLP-OUT</text>
<text x="340.1" y="58">[2] PA6</text>
<text x="199.7" y="63.3">[2,9] RESET#</text>
<text x="217.7" y="64.3">SWITCH1 (P40/IRQ8-DS/AN000)</text>
<text x="338.1" y="65.6">[2,7] PC1</text>
<text x="340.1" y="63">[2] P21</text>
<text x="340.1" y="60.5">[2] PA7</text>
<text x="357.4" y="61.7">BL_ENA</text>
<text x="217.7" y="69.4">SWITCH3 (P44/IRQ12-DS/AN004)</text>
<text x="217.7" y="66.8">SWITCH2 (P41/IRQ9-DS/AN001)</text>
<text x="204.5" y="75.7">[2,7] AN006</text>
<text x="206.5" y="73.2">[2] AN003</text>
<text x="327.7" y="75.7">[2,8] LED1</text>
<text x="115.6" y="83.4">[2,6] P24</text>
<text x="131.3" y="82.1">PMOD2_CS</text>
<text x="217.7" y="82.1">PMOD1_CS(PE4)</text>
<text x="327.7" y="78.3">[2,8] LED2</text>
<text x="327.7" y="80.8">[2,8] LED3</text>
<text x="327.7" y="83.4">[2,8] LED4</text>
<text x="131.3" y="84.6">PMOD_MOSI</text>
<text x="131.3" y="87.1">PMOD_MISO</text>
<text x="131.3" y="89.7">PMOD_SCK</text>
<text x="217.7" y="84.6">PMOD_SCK(PE5/RSPCKB)</text>
<text x="217.7" y="87.1">PMOD_MOSI</text>
<text x="217.7" y="89.7">PMOD_MISO</text>
<text x="327.7" y="85.9">[2,8] LED5</text>
<text x="327.7" y="88.4">[2,8] LED6</text>
<text x="217.7" y="92.2">MOSI</text>
<text x="217.7" y="94.8">MISO</text>
<text x="327.7" y="91">[2,8] LED7</text>
<text x="327.7" y="93.5">[2,8] LED8</text>
<text x="131.3" y="97.3">PMOD2_PIN7</text>
<text x="131.3" y="99.8">PMOD2_PIN8</text>
<text x="197.4" y="101.1">[2,4] SFL-CS</text>
<text x="217.7" y="97.3">SCK</text>
<text x="217.7" y="99.8">SFL-CS</text>
<text x="325.6" y="98.6">[2,6,8] LED10</text>
<text x="325.6" y="101.1">[2,6,8] LED11</text>
<text x="327.7" y="96.1">[2,8] LED9</text>
<text x="106.4" y="106.2">[2,6,8] LED10</text>
<text x="106.4" y="103.7">[2,6,8] LED11</text>
<text x="131.3" y="102.4">PMOD_PIN9</text>
<text x="131.3" y="104.9">PMOD_PIN10</text>
<text x="194.1" y="106.2">[2,3,5,8] SDA</text>
<text x="195.3" y="103.7">[2,3,8] SD-CS</text>
<text x="217.7" y="102.4">SD-CS</text>
<text x="327.7" y="103.7">[2,8] LED12</text>
<text x="329" y="106.2">[2,6] P24</text>
<text x="194.1" y="108.8">[2,3,5,8] SCL</text>
<text x="77.5" y="155.7">[2] WIFI-CS</text>
<text x="75.2" y="160.8">[2..4,8] MOSI</text>
<text x="78" y="158.3">[2,6] PE4</text>
<text x="71.6" y="163.4">[2,4] CTx0_TXD6</text>
<text x="76" y="166.2">[2] WIFI-IRQ</text>
<text x="78" y="168.4">[2,6] PE5</text>
<text x="76.7" y="178.6">[2,6] PE6</text>
<text x="331.5" y="178.6">[2] LCD-CS</text>
<text x="351" y="177.3">LCD-CS</text>
<text x="351" y="179.9">RSTOUT#</text>
<text x="68.9" y="182.7">[2,4] CRx0_RXD6</text>
<text x="324.9" y="181.1">[3,6,8] RSTOUT#</text>
<text x="331.5" y="183.7">[2] LCD-RS</text>
<text x="351" y="182.4">LCD-RS</text>
<text x="75" y="186.5">[2..4,8] MISO</text>
<text x="75.2" y="190">[2..4,8] SCK</text>
<text x="352.3" y="190">SCK</text>
<text x="70.9" y="193.8">[3,6,8] RSTOUT#</text>
<text x="352.3" y="192.6">MOSI</text>
<text x="263.4" y="207.8">BL_ENA</text>
<text x="60.2" y="233.2">SWITCH1</text>
<text x="128.8" y="233.2">SWITCH2</text>
<text x="196.1" y="233.2">SWITCH3</text>
<text x="40.4" y="234.7">[2] SWITCH1</text>
<text x="107.7" y="234.7">[2] SWITCH2</text>
<text x="173.8" y="234.7">[2] SWITCH3</text>
</g>
<g font-size="2.3" fill="#004080">
<text x="127" y="138.2">VCC5V</text>
<text x="127" y="140.8">VIN3V3</text>
<text x="127" y="143.3">NC</text>
<text x="160" y="138.2">GND</text>
<text x="160" y="140.8">GND</text>
<text x="161.8" y="143.3">NC</text>
<text x="127" y="145.8">NC</text>
<text x="127" y="148.4">NC</text>
<text x="161.8" y="145.8">NC</text>
<text x="161.8" y="148.4">NC</text>
<text x="127" y="150.9">NC</text>
<text x="127" y="153.5">NC</text>
<text x="127" y="156">SPI_CS</text>
<text x="156.8" y="156">/RESET</text>
<text x="161.8" y="150.9">NC</text>
<text x="161.8" y="153.5">NC</text>
<text x="127" y="158.5">PWR_OFF</text>
<text x="127" y="161.1">SPI_DIN</text>
<text x="155.7" y="161.1">SPI_CLK</text>
<text x="161.8" y="158.5">NC</text>
<text x="127" y="163.6">UART_IN</text>
<text x="127" y="166.2">SPI_INTR</text>
<text x="152.8" y="166.2">UART_OUT</text>
<text x="153.7" y="163.6">SPI_DOUT</text>
<text x="127" y="168.7">GPIO</text>
<text x="159.4" y="168.7">GPIO</text>
</g>
<g font-size="1.8">
<text x="45.2" y="1.9">1</text>
<text x="130.6" y="1.9">2</text>
<text x="215.9" y="1.9">3</text>
<text x="301.3" y="1.9">4</text>
<text x="386.6" y="1.9">5</text>
<text x=".7" y="38.5">A</text>
<text x="429.9" y="38.5">A</text>
<text x=".7" y="107.1">B</text>
<text x="429.9" y="107.1">B</text>
<text x=".7" y="175.6">C</text>
<text x="429.9" y="175.6">C</text>
<text x=".7" y="244.2">D</text>
<text x="429.9" y="244.2">D</text>
<text x="45.2" y="278.8">1</text>
<text x="130.6" y="278.8">2</text>
<text x="215.9" y="278.8">3</text>
<text x="301.3" y="278.8">4</text>
<text x="386.6" y="278.8">5</text>
</g>
</svg>
